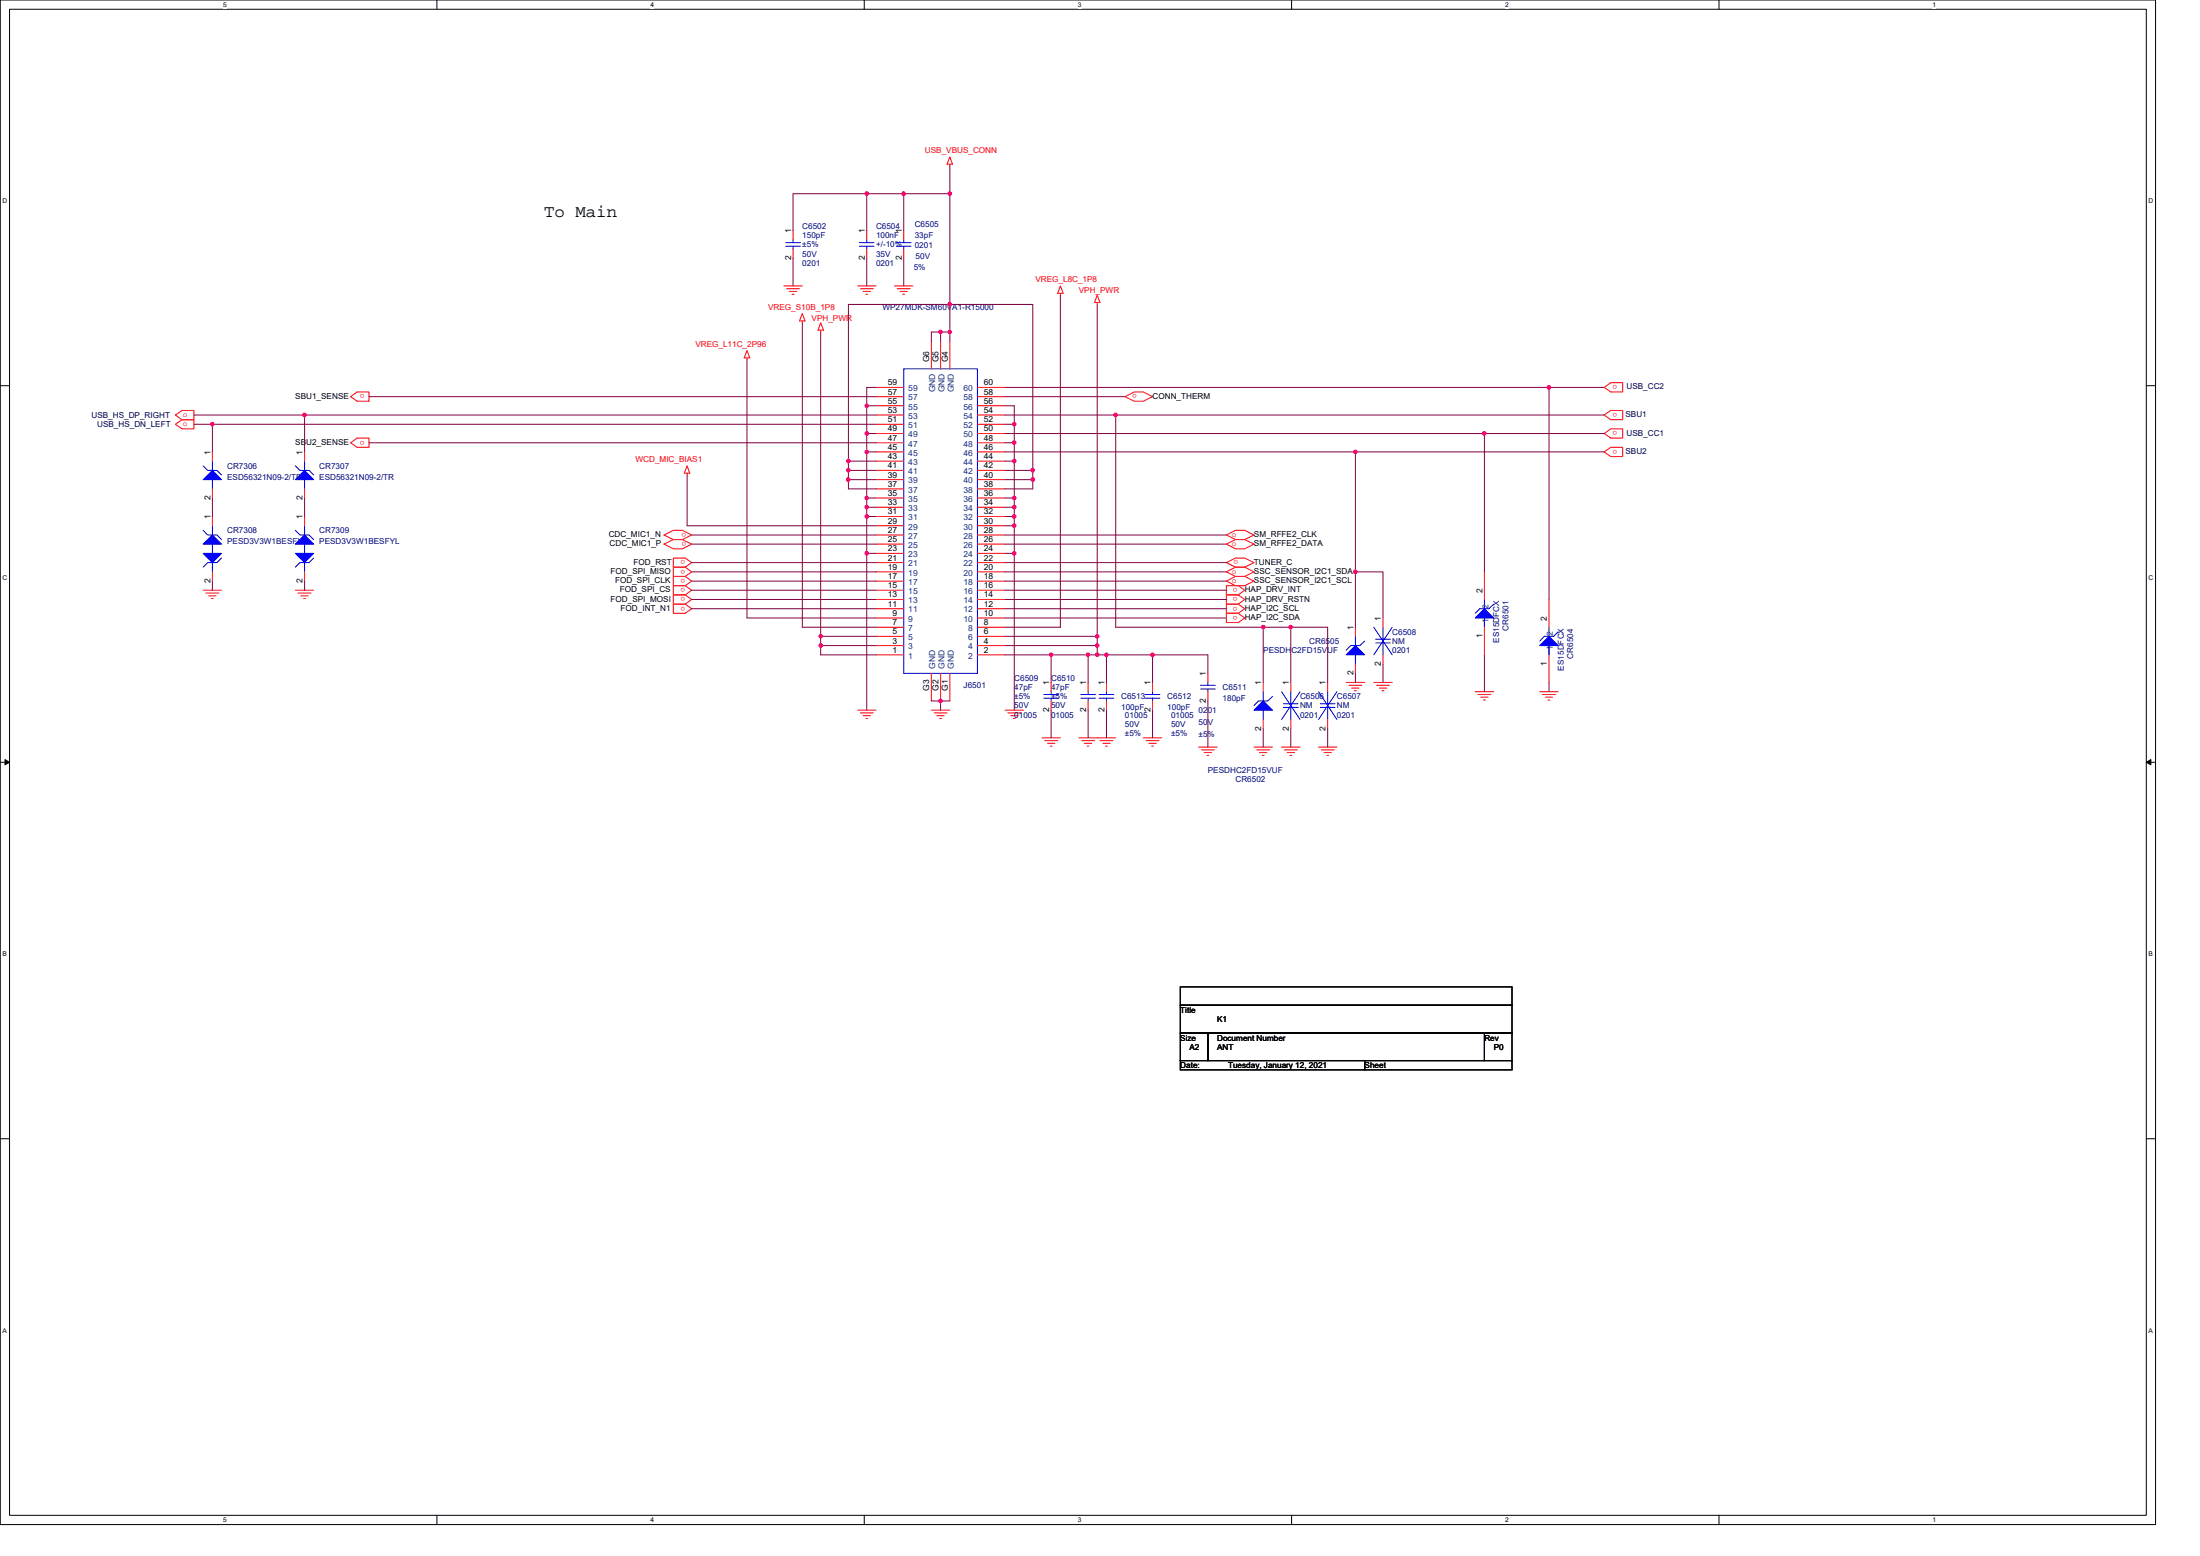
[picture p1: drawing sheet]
<svg xmlns="http://www.w3.org/2000/svg" width="297mm" height="210mm" viewBox="0 0 297 210" stroke-linecap="round" stroke-linejoin="round" font-family="sans-serif">
<path d="M0 0h291v205.7h-291zM1.3 1.2h288.5v203.3h-288.5z" fill="none" stroke="#000" stroke-width=".14"/>
<g fill="#fff">
<path d="M30.1 .1h.5v1h-.5z"/>
<path d="M30.1 204.6h.5v1h-.5z"/>
</g>
<path d="M59 0v1.2M59 204.5v1.2" fill="none" stroke="#000" stroke-width=".14"/>
<g fill="#fff">
<path d="M87.8 .1h.5v1h-.5z"/>
<path d="M87.8 204.6h.5v1h-.5z"/>
</g>
<path d="M116.7 0v1.2M116.7 204.5v1.2" fill="none" stroke="#000" stroke-width=".14"/>
<g fill="#fff">
<path d="M145.5 .1h.5v1h-.5z"/>
<path d="M145.5 204.6h.5v1h-.5z"/>
</g>
<path d="M174.4 0v1.2M174.4 204.5v1.2" fill="none" stroke="#000" stroke-width=".14"/>
<g fill="#fff">
<path d="M203.2 .1h.5v1h-.5z"/>
<path d="M203.2 204.6h.5v1h-.5z"/>
</g>
<path d="M232.1 0v1.2M232.1 204.5v1.2" fill="none" stroke="#000" stroke-width=".14"/>
<g fill="#fff">
<path d="M260.9 .1h.5v1h-.5z"/>
<path d="M260.9 204.6h.5v1h-.5z"/>
<path d="M.4 26.6h.6v1h-.6z"/>
<path d="M290.1 26.6h.6v1h-.6z"/>
<path d="M.4 77.4h.6v1h-.6z"/>
<path d="M290.1 77.4h.6v1h-.6z"/>
</g>
<path d="M0 52h1.3M289.8 52h1.2" fill="none" stroke="#000" stroke-width=".14"/>
<g fill="#fff">
<path d="M.4 128.3h.5v1h-.5z"/>
<path d="M290.1 128.3h.6v1h-.6z"/>
</g>
<path d="M0 102.9h1.3M289.8 102.9h1.2" fill="none" stroke="#000" stroke-width=".14"/>
<path d="M.7 102.5l.6 .4-.6 .3zM289.8 102.9l.6-.4v.7z" fill="#000" stroke="#000" stroke-width=".14"/>
<g fill="#fff">
<path d="M.4 179.1h.5v1h-.5z"/>
<path d="M290.1 179.1h.6v1h-.6z"/>
</g>
<path d="M159.4 133.2h44.7v2.5h-44.7zM159.4 135.7h44.7v3.7h-44.7zM159.4 139.4h3.7v3.7h-3.7zM163.1 139.4h37.3v3.7h-37.3zM200.4 139.4h3.7v3.7h-3.7zM0 153.7h1.3M159.4 143.1h24.9v1.3h-24.9zM184.3 143.1h19.8v1.3h-19.8zM289.8 153.7h1.2" fill="none" stroke="#000" stroke-width=".14"/>
<g fill="none" stroke="#f00" stroke-width=".14">
<path d="M105.8 38.6h2.5M106.2 39h1.7M106.6 39.3h1M107 39.7h.2M107.1 31.1v1.3M107.1 33.6v1.3M115.8 38.6h2.5M116.2 39h1.7M116.5 39.3h1M116.9 39.7h.3M117 31.1v1.3M117 33.6v1.3"/>
<path d="M120.8 38.6h2.5M121.1 39h1.8M121.5 39.3h1M121.9 39.7h.2M122 31.1v1.3M122 33.6v1.3M128.2 21.2l.4 1h-.7zM128.2 22.2v.2M143.2 39.6v.2M143.2 38.6l.3 1h-.7zM148.1 39.8l.4 1h-.7zM23.7 56l.9-.6h1.6v1.2h-1.6z"/>
<path d="M23.7 57.3l.9-.7h1.6v1.3h-1.6zM47.3 53.5l.9-.6h1.6v1.2h-1.6zM47.3 59.8l.9-.7h1.6v1.3h-1.6zM100.9 48.3v.2M100.9 47.3l.3 1h-.7zM108.3 42.3l.4 1h-.8zM108.3 43.3v.3M110.8 44.6v.2M110.8 43.6l.4 1h-.8zM118.3 59.8h3.7M118.3 58.5h3.7M118.3 57.3h3.7"/>
<path d="M118.3 56h3.7M118.3 54.8h3.7M118.3 53.5h3.7M118.3 52.3h3.7M125.7 46.1v3.7M127 46.1v3.7M128.2 46.1v3.7M132 59.8h3.7M132 58.5h3.7M132 57.3h3.7M132 56h3.7M132 54.8h3.7"/>
<path d="M132 53.5h3.7M132 52.3h3.7M148.1 40.8v.3M151.9 53.5l1.2-.6h1.3l1.2 .6-1.2 .6h-1.3zM216.6 52.3l.9-.7h1.6v1.3h-1.6zM216.6 58.5l.9-.6h1.6v1.2h-1.6zM216.6 56l.9-.6h1.6v1.2h-1.6zM27.4 79.7h2.5M28.7 69.7v1.3M28.7 77.2v1.2M28.7 66v1.2M28.7 61v1.2"/>
<path d="M39.9 79.7h2.5M41.1 66v1.2M41.1 61v1.2M41.1 69.7v1.3M41.1 77.2v1.2M89.7 72.2l1.2-.6h1.2l1.3 .6-1.3 .6h-1.2zM89.7 73.4l1.2-.6h1.2l1.3 .6-1.3 .7h-1.2zM90.9 75.3h1.6l.9 .6-.9 .6h-1.6zM92.5 76.5l.9 .7-.9 .6M92.5 77.8l.9 .6-.9 .6M92.5 79l.9 .7-.9 .6M92.5 76.5h-1.6v1.3h1.6"/>
<path d="M92.5 77.8h-1.6v1.2h1.6M92.5 79h-1.6v1.3h1.6M92.8 62.9l.3 1h-.7zM92.8 63.9v.2M118.3 79.7h3.7M118.3 78.4h3.7M118.3 77.2h3.7M118.3 75.9h3.7M118.3 74.7h3.7M118.3 73.4h3.7M118.3 72.2h3.7M118.3 71h3.7"/>
<path d="M118.3 69.7h3.7M118.3 68.5h3.7M118.3 67.2h3.7M118.3 66h3.7M118.3 64.7h3.7M118.3 63.5h3.7M118.3 62.2h3.7M118.3 61h3.7M132 79.7h3.7M132 78.4h3.7M132 77.2h3.7M132 75.9h3.7"/>
<path d="M132 74.7h3.7M132 73.4h3.7M132 72.2h3.7M132 71h3.7M132 69.7h3.7M132 68.5h3.7M132 67.2h3.7M132 66h3.7M132 64.7h3.7M132 63.5h3.7M132 62.2h3.7M132 61h3.7"/>
<path d="M165.6 72.2l1.2-.6h1.3l1.2 .6-1.2 .6h-1.3zM165.6 73.4l1.2-.6h1.3l1.2 .6-1.2 .7h-1.3zM165.6 75.9l1.2-.6h1.3l1.2 .6-1.2 .6h-1.3zM165.6 77.2l1.2-.7h1.3l1.2 .7-1.2 .6h-1.3zM165.6 78.4l1.2-.6h1.3l1.2 .6-1.2 .6h-1.3zM165.6 79h1.6l.9 .7-.9 .6h-1.6zM200.4 77.2v3.7M216.6 61l.9-.6h1.6v1.2h-1.6zM27.8 80h1.7M28.2 80.4h1M28.6 80.8h.2M40.2 80h1.8"/>
<path d="M40.6 80.4h1M41 80.8h.2M90.9 81.5h1.6l.9 .6-.9 .7h-1.6zM92.5 80.3l.9 .6-.9 .6M92.5 80.3h-1.6v1.2h1.6M115.8 95.8h2.5M116.2 96.2h1.7M116.5 96.6h1M116.9 97h.3M118.3 88.4h3.7M118.3 87.1h3.7M118.3 85.9h3.7"/>
<path d="M118.3 84.6h3.7M118.3 83.4h3.7M118.3 82.1h3.7M118.3 80.9h3.7M125.7 95.8h2.5M125.7 90.9v3.7M126.1 96.2h1.8M126.5 96.6h1M126.9 97h.2M127 90.9v3.7M128.2 90.9v3.7M132 88.4h3.7"/>
<path d="M132 87.1h3.7M132 85.9h3.7M132 84.6h3.7M132 83.4h3.7M132 82.1h3.7M132 80.9h3.7M135.7 95.8h2.5M136.1 96.2h1.7M136.5 96.6h1M136.8 97h.3M140.7 99.6h2.5M141.1 99.9h1.7"/>
<path d="M141.9 92.1v1.2M141.9 94.6v1.2M145.7 99.6h4.9M146 99.9h1.8M146.9 92.1v1.2M146.9 94.6v1.2M148.5 99.9h1.8M149.4 92.1v1.2M149.4 94.6v1.2M154.4 99.6h2.5M154.7 99.9h1.8M155.6 92.1v1.2"/>
<path d="M155.6 94.6v1.2M163.1 90.9v1.2M163.1 93.3v1.3M165.6 82.8h1.6l.9 .6-.9 .6h-1.6zM167.2 80.3l.9 .6-.9 .6M167.2 81.5l.9 .6-.9 .7M167.2 80.3h-1.6v1.2h1.6M167.2 81.5h-1.6v1.3h1.6M170.6 97.1v1.2M170.6 92.1v1.2M174.3 92.1v1.2M174.3 97.1v1.2"/>
<path d="M179.3 92.1v1.2M179.3 97.1v1.2M181.8 92.1h2.5M182.1 92.5h1.8M182.5 92.9h1M182.9 93.2h.2M183 89.6v1.3M183 84.6v1.3M185.5 92.1h2.5M185.9 92.5h1.7M186.2 92.9h1M186.6 93.2h.3"/>
<path d="M186.7 83.4v1.2M186.7 88.4v1.2M199.2 93.3h2.5M199.6 93.7h1.7M199.9 94.1h1M200.3 94.5h.3M200.4 84.6v3.8M207.9 93.3h2.5M208.3 93.7h1.7M208.6 94.1h1M209 94.5h.3M209.1 80.9v3.7"/>
<path d="M209.1 88.4v3.7M141.4 100.3h1M141.8 100.7h.2M146.4 100.3h1M146.8 100.7h.2M148.9 100.3h1M149.3 100.7h.2M155.1 100.3h1M155.5 100.7h.2M161.8 100.8h2.5M162.2 101.2h1.8M162.6 101.6h1"/>
<path d="M163 101.9h.2M169.3 100.8h2.5M169.7 101.2h1.7M170 101.6h1M170.4 101.9h.3M173 100.8h2.5M173.4 101.2h1.8M173.8 101.6h1M174.2 101.9h.2M178 100.8h2.5M178.4 101.2h1.7M178.8 101.6h1"/>
<path d="M179.2 101.9h.2"/>
</g>
<g fill="none" stroke="#00f" stroke-width=".14">
<path d="M106.1 32.7h2M106.1 33.2h2M107.1 32.4v.3M107.1 33.2v.4M116 32.7h2M116 33.2h2M117 32.4v.3M117 33.2v.4M121 32.7h2M121 33.2h2M122 32.4v.3M122 33.2v.4"/>
<path d="M122 49.8h10v41.1h-10zM27.4 71.6l.6 .6h1.3l.6 .6M27.4 62.9l.6 .6h1.3l.6 .6M28.7 71v1.2M28.7 73.4v1.3M28.7 75.9v1.3M28.7 64.7v1.3M28.7 62.2v1.3M29.9 75.3l-.6 .6h-1.3l-.6 .6M39.9 62.9l.6 .6h1.2l.7 .6M39.9 71.6l.6 .6h1.2l.7 .6M41.1 64.7v1.3"/>
<path d="M41.1 62.2v1.3M41.1 71v1.2M41.1 73.4v1.3M41.1 75.9v1.3M42.4 75.3l-.7 .6h-1.2l-.6 .6M140.9 93.7h2M140.9 94.2h2M141.9 93.3v.4M141.9 94.2v.4M145.9 93.7h2M145.9 94.2h2M146.9 93.3v.4"/>
<path d="M146.9 94.2v.4M148.4 93.7h2M148.4 94.2h2M149.4 93.3v.4M149.4 94.2v.4M154.6 93.7h2M154.6 94.2h2M155.6 93.3v.4M155.6 94.2v.4M162.1 92.5h2M162.1 93h2M163.1 92.1v.4"/>
<path d="M163.1 93v.3M170.6 95.8v1.3M170.6 93.3v1.3M171.8 94l-.6 .6h-1.3l-.6 .6M173 93.3l2.5 3.8M173.3 95h2M173.3 95.5h2M174.3 93.3v1.7M174.3 95.5v1.6M175.5 93.3l-2.5 3.8M178 93.3l2.5 3.8M178.3 95h2"/>
<path d="M178.3 95.5h2M179.3 93.3v1.7M179.3 95.5v1.6M180.5 93.3l-2.5 3.8M183 88.4v1.2M183 85.9v1.2M184.3 86.5l-.7 .6h-1.2l-.6 .7M185.5 84.6l2.5 3.8M185.7 86.3h2M185.7 86.8h2M186.7 84.6v1.7M186.7 86.8v1.6"/>
<path d="M188 84.6l-2.5 3.8M200.4 80.9v1.2M200.4 83.4v1.2M201.7 81.5l-.7 .6h-1.2l-.6 .7M209.1 84.6v1.3M209.1 87.1v1.3M210.4 85.3l-.6 .6h-1.3l-.6 .6"/>
</g>
<g fill="#00f" stroke="#00f" stroke-width=".14">
<path d="M39.9 64.7l1.2-1.2 1.3 1.2z" fill-rule="evenodd"/>
<path d="M27.4 73.4l1.3-1.2 1.2 1.2z" fill-rule="evenodd"/>
<path d="M27.4 74.7h2.5l-1.2 1.2z" fill-rule="evenodd"/>
<path d="M199.2 83.4l1.2-1.3 1.3 1.3z" fill-rule="evenodd"/>
<path d="M170.6 94.6l1.2 1.2h-2.5z" fill-rule="evenodd"/>
<path d="M27.4 64.7l1.3-1.2 1.2 1.2z" fill-rule="evenodd"/>
<path d="M207.9 87.1l1.2-1.2 1.3 1.2z" fill-rule="evenodd"/>
<path d="M39.9 73.4l1.2-1.2 1.3 1.2z" fill-rule="evenodd"/>
<path d="M39.9 74.7h2.5l-1.3 1.2z" fill-rule="evenodd"/>
<path d="M183 87.1l1.3 1.3h-2.5z" fill-rule="evenodd"/>
</g>
<g fill="none" stroke="#800040" stroke-width=".14">
<path d="M107.1 34.9v3.7M117 26.1v5M117 34.9v3.7M117 26.1h5M117 26.1h-9.9v5M122 26.1v5M122 34.9v3.7M122 26.1h6.2M128.2 26.1v15M128.2 22.4v3.7M143.2 39.8v44.8h-7.5M26.2 56h14.9"/>
<path d="M26.2 57.3h2.5M28.7 57.3h89.6M28.7 57.3v3.7M41.1 56h77.2M41.1 56v5M49.8 53.5h68.5M49.8 59.8h68.5M100.9 48.5v34.9h17.4M108.3 43.6v41h10M110.8 44.8v41.1M117 54.8v3.7M117 58.5v2.5"/>
<path d="M117 54.8h1.3M117 58.5h1.3M118.3 52.3h-1.3v2.5M127 44.8h-1.3v1.3M127 44.8v1.3M127 44.8h1.2M128.2 41.1h11.2v22.4M128.2 41.1h-13.6v21.1M128.2 41.1v3.7M128.2 44.8v1.3M135.7 58.5h64.7M135.7 53.5h16.2"/>
<path d="M135.7 56h14.9M135.7 54.8h1.2v2.5M135.7 57.3h1.2M135.7 59.8h1.2M135.7 52.3h73.4M136.9 57.3v2.5M136.9 59.8v2.4M148.1 41.1v44.8M150.6 56v28.6h20M150.6 56h66M200.4 58.5v18.7M200.4 58.5h16.2"/>
<path d="M209.1 52.3h7.5M209.1 52.3v28.6M28.7 67.2v2.5M28.7 78.4v1.3M41.1 67.2v2.5M41.1 78.4v1.3M92.8 64.1v6.9h25.5M93.4 72.2h24.9M93.4 73.4h24.9M93.4 75.9h24.9M93.4 77.2h24.9M93.4 78.4h24.9"/>
<path d="M93.4 79.7h24.9M114.6 62.2h3.7M114.6 63.5h3.7M114.6 64.7h3.7M114.6 62.2v1.3M114.6 63.5v1.2M114.6 64.7v1.3h3.7M117 61v6.2M117 67.2v1.3M117 68.5v1.2M117 69.7v5M117 74.7v21.1"/>
<path d="M117 61h1.3M117 67.2h1.3M117 68.5h1.3M117 69.7h1.3M117 74.7h1.3M135.7 63.5h3.7M135.7 64.7h3.7M135.7 72.2h29.9M135.7 73.4h29.9M135.7 75.9h29.9M135.7 77.2h29.9M135.7 78.4h29.9"/>
<path d="M135.7 79.7h29.9M135.7 61h47.3M135.7 62.2h1.2M135.7 67.2h1.2M135.7 68.5h1.2M135.7 69.7h1.2M135.7 71h1.2M135.7 74.7h1.2M136.9 62.2v5M136.9 67.2v1.3M136.9 68.5v1.2M136.9 69.7v1.3"/>
<path d="M136.9 71v3.7M136.9 74.7v21.1M139.4 63.5v1.2M139.4 64.7v1.3h-3.7M183 61v16.2M183 61h33.6M93.4 80.9h24.9M93.4 82.1h24.9M110.8 85.9h7.5M110.8 87.1h7.5M110.8 85.9v1.2M110.8 87.1v1.3h7.5"/>
<path d="M125.7 94.6h1.3M127 94.6v1.2M127 94.6h1.2M135.7 80.9h29.9M135.7 82.1h29.9M135.7 83.4h29.9M135.7 85.9h12.4M135.7 87.1h12.4M135.7 88.4h6.2M141.9 95.8v3.8M146.9 88.4h-5v3.7M146.9 95.8v3.8"/>
<path d="M148.1 88.4h-1.2v3.7M148.1 85.9v1.2M148.1 87.1v1.3M148.1 88.4h1.3M149.4 88.4v3.7M149.4 88.4h6.2M149.4 95.8v3.8M155.6 88.4h7.5v2.5M155.6 88.4v3.7M155.6 95.8v3.8M163.1 94.6v6.2M170.6 84.6h3.7"/>
<path d="M170.6 98.3v2.5M170.6 84.6v7.5M174.3 84.6v7.5M174.3 98.3v2.5M174.3 84.6h5v7.5M179.3 98.3v2.5M183 90.9v1.2M186.7 89.6v2.5M186.7 83.4v-6.2h-3.7v7.4M200.4 88.4v4.9M209.1 92.1v1.2"/>
</g>
<g fill="#f0f" stroke="#f0f" stroke-width=".14">
<circle cx="117" cy="26.1" r=".24"/>
<circle cx="122" cy="26.1" r=".24"/>
<circle cx="128.2" cy="41.1" r=".23"/>
<circle cx="128.2" cy="26.1" r=".24"/>
<circle cx="114.5" cy="62.2" r=".24"/>
<circle cx="139.4" cy="63.5" r=".24"/>
<circle cx="110.8" cy="85.9" r=".23"/>
<circle cx="127" cy="44.8" r=".24"/>
<circle cx="128.2" cy="44.8" r=".24"/>
<circle cx="117" cy="54.8" r=".23"/>
<circle cx="209.1" cy="52.3" r=".24"/>
<circle cx="41.1" cy="56" r=".24"/>
<circle cx="150.6" cy="56" r=".24"/>
<circle cx="28.7" cy="57.2" r=".24"/>
<circle cx="136.9" cy="59.7" r=".24"/>
<circle cx="136.9" cy="57.2" r=".24"/>
<circle cx="117" cy="58.5" r=".24"/>
<circle cx="200.4" cy="58.5" r=".24"/>
<circle cx="117" cy="67.2" r=".23"/>
<circle cx="117" cy="61" r=".23"/>
<circle cx="183" cy="61" r=".24"/>
<circle cx="136.9" cy="67.2" r=".24"/>
<circle cx="136.9" cy="62.2" r=".24"/>
<circle cx="114.5" cy="63.5" r=".24"/>
<circle cx="114.5" cy="64.7" r=".24"/>
<circle cx="139.4" cy="64.7" r=".24"/>
<circle cx="136.9" cy="68.4" r=".24"/>
<circle cx="117" cy="68.4" r=".24"/>
<circle cx="136.9" cy="69.7" r=".24"/>
<circle cx="117" cy="69.7" r=".24"/>
<circle cx="136.9" cy="70.9" r=".24"/>
<circle cx="117" cy="74.7" r=".24"/>
<circle cx="136.9" cy="74.7" r=".24"/>
<circle cx="110.8" cy="87.1" r=".24"/>
<circle cx="148.1" cy="85.9" r=".23"/>
<circle cx="148.1" cy="87.1" r=".24"/>
<circle cx="127" cy="94.6" r=".24"/>
<circle cx="174.3" cy="84.6" r=".24"/>
<circle cx="183" cy="77.2" r=".24"/>
<circle cx="170.6" cy="84.6" r=".24"/>
<circle cx="141.9" cy="88.4" r=".24"/>
<circle cx="146.9" cy="88.4" r=".24"/>
<circle cx="148.1" cy="88.4" r=".24"/>
<circle cx="149.4" cy="88.4" r=".24"/>
<circle cx="155.6" cy="88.4" r=".24"/>
</g>
<text font-size="2.3" x="73.5" y="29.3">To Main</text>
<g font-size="1.1" fill="#f00">
<text x="124.9" y="20.7">USB_VBUS_CONN</text>
<text x="103.7" y="41.8">VREG_S10B_1P8</text>
<text x="139.8" y="38.1">VREG_L8C_1P8</text>
<text x="145.7" y="39.6">VPH_PWR</text>
<text x="93.9" y="46.8">VREG_L11C_2P96</text>
<text x="109.6" y="43.3">VPH_PWR</text>
<text x="49.2" y="53.2" transform="rotate(180 49.2 53.2)">o</text>
<text x="153.5" y="53.2" transform="rotate(180 153.5 53.2)">o</text>
<text x="218.4" y="52" transform="rotate(180 218.4 52)">o</text>
<text x="24.7" y="56.3">o</text>
<text x="24.7" y="57.6">o</text>
<text x="49.2" y="59.5" transform="rotate(180 49.2 59.5)">o</text>
<text x="218.4" y="58.2" transform="rotate(180 218.4 58.2)">o</text>
<text x="218.4" y="55.7" transform="rotate(180 218.4 55.7)">o</text>
<text x="85.8" y="62.4">WCD_MIC_BIAS1</text>
<text x="218.4" y="60.7" transform="rotate(180 218.4 60.7)">o</text>
<text x="92.6" y="71.9" transform="rotate(180 92.6 71.9)">o</text>
<text x="92.5" y="75.6" transform="rotate(180 92.5 75.6)">o</text>
<text x="92.5" y="76.9" transform="rotate(180 92.5 76.9)">o</text>
<text x="92.6" y="73.2" transform="rotate(180 92.6 73.2)">o</text>
<text x="166.3" y="72.5">o</text>
<text x="166.3" y="73.7">o</text>
<text x="166.3" y="77.4">o</text>
<text x="167.2" y="75.6" transform="rotate(180 167.2 75.6)">o</text>
<text x="92.5" y="78.1" transform="rotate(180 92.5 78.1)">o</text>
<text x="92.5" y="79.4" transform="rotate(180 92.5 79.4)">o</text>
<text x="92.5" y="80.6" transform="rotate(180 92.5 80.6)">o</text>
<text x="92.5" y="81.9" transform="rotate(180 92.5 81.9)">o</text>
<text x="166.3" y="78.7">o</text>
<text x="167.1" y="79.4" transform="rotate(180 167.1 79.4)">o</text>
<text x="167.1" y="80.6" transform="rotate(180 167.1 80.6)">o</text>
<text x="167.1" y="81.9" transform="rotate(180 167.1 81.9)">o</text>
<text x="167.1" y="83.1" transform="rotate(180 167.1 83.1)">o</text>
</g>
<g font-size="1.1">
<text x="106.8" y="35.1" transform="rotate(-90 106.8 35.1)">2</text>
<text x="106.8" y="31.5" transform="rotate(-90 106.8 31.5)">1</text>
<text x="116.8" y="35.1" transform="rotate(-90 116.8 35.1)">2</text>
<text x="116.8" y="31.5" transform="rotate(-90 116.8 31.5)">1</text>
<text x="121.7" y="35.1" transform="rotate(-90 121.7 35.1)">2</text>
<text x="121.7" y="31.5" transform="rotate(-90 121.7 31.5)">1</text>
<text x="39.9" y="53.8">SBU1_SENSE</text>
<text x="119.9" y="53.3">57</text>
<text x="119.9" y="52">59</text>
<text x="125.5" y="48.9" transform="rotate(-90 125.5 48.9)">G6</text>
<text x="126.7" y="48.9" transform="rotate(-90 126.7 48.9)">G5</text>
<text x="128" y="48.9" transform="rotate(-90 128 48.9)">G4</text>
<text x="132.8" y="53.3">58</text>
<text x="132.8" y="52">60</text>
<text x="155.6" y="53.8">CONN_THERM</text>
<text x="119.9" y="59.5">47</text>
<text x="119.9" y="58.2">49</text>
<text x="119.9" y="57">51</text>
<text x="119.9" y="55.7">53</text>
<text x="119.9" y="54.5">55</text>
<text x="132.8" y="59.5">48</text>
<text x="132.8" y="58.2">50</text>
<text x="132.8" y="57">52</text>
<text x="132.8" y="55.7">54</text>
<text x="132.8" y="54.5">56</text>
<text x="28.4" y="61.4" transform="rotate(-90 28.4 61.4)">1</text>
<text x="39.9" y="60">SBU2_SENSE</text>
<text x="40.8" y="61.4" transform="rotate(-90 40.8 61.4)">1</text>
<text x="119.9" y="65.7">37</text>
<text x="119.9" y="64.5">39</text>
<text x="119.9" y="63.2">41</text>
<text x="119.9" y="62">43</text>
<text x="119.9" y="60.7">45</text>
<text x="132.8" y="65.7">38</text>
<text x="132.8" y="64.5">40</text>
<text x="132.8" y="63.2">42</text>
<text x="132.8" y="62">44</text>
<text x="132.8" y="60.7">46</text>
<text x="28.4" y="70.1" transform="rotate(-90 28.4 70.1)">1</text>
<text x="28.4" y="67.5" transform="rotate(-90 28.4 67.5)">2</text>
<text x="40.8" y="70.1" transform="rotate(-90 40.8 70.1)">1</text>
<text x="40.8" y="67.5" transform="rotate(-90 40.8 67.5)">2</text>
<text x="119.9" y="71.9">27</text>
<text x="119.9" y="70.7">29</text>
<text x="119.9" y="69.4">31</text>
<text x="119.9" y="68.2">33</text>
<text x="119.9" y="66.9">35</text>
<text x="132.8" y="71.9">28</text>
<text x="132.8" y="70.7">30</text>
<text x="132.8" y="69.4">32</text>
<text x="132.8" y="68.2">34</text>
<text x="132.8" y="66.9">36</text>
<text x="82.2" y="72.5">CDC_MIC1_N</text>
<text x="82.3" y="73.7">CDC_MIC1_P</text>
<text x="82.4" y="77.4">FOD_SPI_MISO</text>
<text x="85.6" y="76.2">FOD_RST</text>
<text x="119.9" y="76.9">19</text>
<text x="119.9" y="75.6">21</text>
<text x="119.9" y="74.4">23</text>
<text x="119.9" y="73.2">25</text>
<text x="132.8" y="76.9">20</text>
<text x="132.8" y="75.6">22</text>
<text x="132.8" y="74.4">24</text>
<text x="132.8" y="73.2">26</text>
<text x="169.3" y="72.5">SM_RFFE2_CLK</text>
<text x="169.3" y="73.7">SM_RFFE2_DATA</text>
<text x="169.3" y="76.2">TUNER_C</text>
<text x="169.3" y="77.4">SSC_SENSOR_I2C1_SDA</text>
<text x="28.4" y="78.7" transform="rotate(-90 28.4 78.7)">2</text>
<text x="40.8" y="78.7" transform="rotate(-90 40.8 78.7)">2</text>
<text x="82.4" y="81.2">FOD_SPI_MOSI</text>
<text x="83.1" y="78.7">FOD_SPI_CLK</text>
<text x="83.7" y="79.9">FOD_SPI_CS</text>
<text x="83.8" y="82.4">FOD_INT_N1</text>
<text x="119.9" y="81.9">11</text>
<text x="119.9" y="80.6">13</text>
<text x="119.9" y="79.4">15</text>
<text x="119.9" y="78.1">17</text>
<text x="120.5" y="83.1">9</text>
<text x="132.8" y="83.1">10</text>
<text x="132.8" y="81.9">12</text>
<text x="132.8" y="80.6">14</text>
<text x="132.8" y="79.4">16</text>
<text x="132.8" y="78.1">18</text>
<text x="168.1" y="79.9">HAP_DRV_INT</text>
<text x="168.1" y="81.2">HAP_DRV_RSTN</text>
<text x="168.1" y="82.4">HAP_I2C_SCL</text>
<text x="168.1" y="83.7">HAP_I2C_SDA</text>
<text x="169.3" y="78.7">SSC_SENSOR_I2C1_SCL</text>
<text x="186.5" y="83.8" transform="rotate(-90 186.5 83.8)">1</text>
<text x="200.1" y="80" transform="rotate(-90 200.1 80)">2</text>
<text x="208.9" y="83.8" transform="rotate(-90 208.9 83.8)">2</text>
<text x="120.5" y="88.1">1</text>
<text x="120.5" y="86.8">3</text>
<text x="120.5" y="85.6">5</text>
<text x="120.5" y="84.4">7</text>
<text x="132.8" y="88.1">2</text>
<text x="132.8" y="86.8">4</text>
<text x="132.8" y="85.6">6</text>
<text x="132.8" y="84.4">8</text>
<text x="182.7" y="85" transform="rotate(-90 182.7 85)">1</text>
<text x="186.5" y="89.9" transform="rotate(-90 186.5 89.9)">2</text>
<text x="200.1" y="86.1" transform="rotate(-90 200.1 86.1)">1</text>
<text x="208.9" y="89.9" transform="rotate(-90 208.9 89.9)">1</text>
<text x="125.5" y="93.3" transform="rotate(-90 125.5 93.3)">G3</text>
<text x="126.7" y="93.3" transform="rotate(-90 126.7 93.3)">G2</text>
<text x="128" y="93.3" transform="rotate(-90 128 93.3)">G1</text>
<text x="141.6" y="92.5" transform="rotate(-90 141.6 92.5)">1</text>
<text x="146.6" y="92.5" transform="rotate(-90 146.6 92.5)">1</text>
<text x="149.1" y="92.5" transform="rotate(-90 149.1 92.5)">1</text>
<text x="155.3" y="92.5" transform="rotate(-90 155.3 92.5)">1</text>
<text x="162.8" y="94.8" transform="rotate(-90 162.8 94.8)">2</text>
<text x="162.8" y="91.2" transform="rotate(-90 162.8 91.2)">1</text>
<text x="170.3" y="92.5" transform="rotate(-90 170.3 92.5)">1</text>
<text x="174" y="92.5" transform="rotate(-90 174 92.5)">1</text>
<text x="179" y="92.5" transform="rotate(-90 179 92.5)">1</text>
<text x="182.7" y="91.1" transform="rotate(-90 182.7 91.1)">2</text>
<text x="141.6" y="96.1" transform="rotate(-90 141.6 96.1)">2</text>
<text x="146.6" y="96.1" transform="rotate(-90 146.6 96.1)">2</text>
<text x="149.1" y="96.1" transform="rotate(-90 149.1 96.1)">2</text>
<text x="155.3" y="96.1" transform="rotate(-90 155.3 96.1)">2</text>
<text x="170.3" y="98.6" transform="rotate(-90 170.3 98.6)">2</text>
<text x="174" y="98.6" transform="rotate(-90 174 98.6)">2</text>
<text x="179" y="98.6" transform="rotate(-90 179 98.6)">2</text>
<text x="159.4" y="136.7">Title</text>
<text x="164.3" y="137.9">K1</text>
<text x="159.4" y="140.4">Size</text>
<text x="160.6" y="141.7">A2</text>
<text x="164.3" y="140.4">Document Number</text>
<text x="164.3" y="141.7">ANT</text>
<text x="200.4" y="140.4">Rev</text>
<text x="201.7" y="141.7">P0</text>
<text x="159.4" y="144.1">Date:</text>
<text x="165.8" y="144.1">Tuesday, January 12, 2021</text>
<text x="184.3" y="144.1">Sheet</text>
</g>
<g font-size="1.1" fill="#000080">
<text x="108.3" y="30.9">C6502</text>
<text x="108.3" y="32.1">150pF</text>
<text x="108.3" y="35.9">0201</text>
<text x="108.3" y="34.6">50V</text>
<text x="108.3" y="33.4">±5%</text>
<text x="118.3" y="30.9">C6504</text>
<text x="118.3" y="32.1">100nF</text>
<text x="118.3" y="35.9">0201</text>
<text x="118.3" y="34.6">35V</text>
<text x="118.3" y="33.4">+/-10%</text>
<text x="123.5" y="30.6">C6505</text>
<text x="123.5" y="32.1">33pF</text>
<text x="123.5" y="33.5">0201</text>
<text x="123.6" y="35">50V</text>
<text x="119.1" y="41.8">WP27MDK-SM60VA1-R15000</text>
<text x="123.4" y="36.5">5%</text>
<text x="30.7" y="63.2">CR7306</text>
<text x="30.7" y="64.7">ESD56321N09-2/TR</text>
<text x="43.1" y="63.2">CR7307</text>
<text x="43.1" y="64.7">ESD56321N09-2/TR</text>
<text x="30.7" y="72">CR7308</text>
<text x="43.1" y="72">CR7309</text>
<text x="30.7" y="73.4">PESD3V3W1BESFYL</text>
<text x="43.1" y="73.4">PESD3V3W1BESFYL</text>
<text x="170.6" y="88.1">PESDHC2FD15VUF</text>
<text x="176.8" y="86.9">CR6505</text>
<text x="188" y="85.7">C6508</text>
<text x="188" y="86.9">NM</text>
<text x="188" y="88.1">0201</text>
<text x="202.4" y="86.8" transform="rotate(-90 202.4 86.8)">ES15DFCX</text>
<text x="203.7" y="85.1" transform="rotate(-90 203.7 85.1)">CR6501</text>
<text x="212.4" y="88.9" transform="rotate(-90 212.4 88.9)">CR6504</text>
<text x="130.1" y="92.9">J6501</text>
<text x="136.9" y="91.9">C6509</text>
<text x="136.9" y="93.1">47pF</text>
<text x="136.9" y="95.6">50V</text>
<text x="136.9" y="94.4">±5%</text>
<text x="141.9" y="91.9">C6510</text>
<text x="141.9" y="93.1">47pF</text>
<text x="141.9" y="95.6">50V</text>
<text x="141.9" y="94.4">±5%</text>
<text x="151.4" y="94.4">C6513</text>
<text x="151.4" y="95.9">100pF</text>
<text x="157.6" y="94.4">C6512</text>
<text x="157.6" y="95.9">100pF</text>
<text x="165.1" y="93.1">C6511</text>
<text x="165.1" y="94.6">180pF</text>
<text x="175.5" y="94.4">C6506</text>
<text x="175.5" y="95.6">NM</text>
<text x="180.5" y="94.4">C6507</text>
<text x="180.5" y="95.6">NM</text>
<text x="211.2" y="90.5" transform="rotate(-90 211.2 90.5)">ES15DFCX</text>
<text x="136.9" y="96.9">01005</text>
<text x="141.9" y="96.9">01005</text>
<text x="151.9" y="96.9">01005</text>
<text x="151.9" y="98.1">50V</text>
<text x="151.9" y="99.3">±5%</text>
<text x="158.1" y="96.9">01005</text>
<text x="158.1" y="98.1">50V</text>
<text x="158.1" y="99.3">±5%</text>
<text x="161.8" y="96.2">0201</text>
<text x="161.8" y="97.9">50V</text>
<text x="161.8" y="99.5">±5%</text>
<text x="175.5" y="96.9">0201</text>
<text x="180.5" y="96.9">0201</text>
<text x="163.1" y="104.3">PESDHC2FD15VUF</text>
<text x="166.8" y="105.6">CR6502</text>
</g>
<g font-size="1.1" fill="#004080">
<text x="122.6" y="52.8">59</text>
<text x="126.3" y="52.9" transform="rotate(-90 126.3 52.9)">GND</text>
<text x="127.5" y="52.9" transform="rotate(-90 127.5 52.9)">GND</text>
<text x="128.8" y="52.9" transform="rotate(-90 128.8 52.9)">GND</text>
<text x="130.1" y="52.8">60</text>
<text x="122.6" y="59">49</text>
<text x="122.6" y="57.8">51</text>
<text x="122.6" y="56.5">53</text>
<text x="122.6" y="55.3">55</text>
<text x="122.6" y="54">57</text>
<text x="130.1" y="59">50</text>
<text x="130.1" y="57.8">52</text>
<text x="130.1" y="56.5">54</text>
<text x="130.1" y="55.3">56</text>
<text x="130.1" y="54">58</text>
<text x="122.6" y="65.2">39</text>
<text x="122.6" y="64">41</text>
<text x="122.6" y="62.7">43</text>
<text x="122.6" y="61.5">45</text>
<text x="122.6" y="60.3">47</text>
<text x="130.1" y="65.2">40</text>
<text x="130.1" y="64">42</text>
<text x="130.1" y="62.7">44</text>
<text x="130.1" y="61.5">46</text>
<text x="130.1" y="60.3">48</text>
<text x="122.6" y="71.5">29</text>
<text x="122.6" y="70.2">31</text>
<text x="122.6" y="69">33</text>
<text x="122.6" y="67.7">35</text>
<text x="122.6" y="66.5">37</text>
<text x="130.1" y="71.5">30</text>
<text x="130.1" y="70.2">32</text>
<text x="130.1" y="69">34</text>
<text x="130.1" y="67.7">36</text>
<text x="130.1" y="66.5">38</text>
<text x="122.6" y="77.7">19</text>
<text x="122.6" y="76.4">21</text>
<text x="122.6" y="75.2">23</text>
<text x="122.6" y="73.9">25</text>
<text x="122.6" y="72.7">27</text>
<text x="130.1" y="77.7">20</text>
<text x="130.1" y="76.4">22</text>
<text x="130.1" y="75.2">24</text>
<text x="130.1" y="73.9">26</text>
<text x="130.1" y="72.7">28</text>
<text x="122.6" y="83.9">9</text>
<text x="122.6" y="82.7">11</text>
<text x="122.6" y="81.4">13</text>
<text x="122.6" y="80.2">15</text>
<text x="122.6" y="78.9">17</text>
<text x="130.1" y="83.9">10</text>
<text x="130.1" y="82.7">12</text>
<text x="130.1" y="81.4">14</text>
<text x="130.1" y="80.2">16</text>
<text x="130.1" y="78.9">18</text>
<text x="201" y="82.1" transform="rotate(-90 201 82.1)">2</text>
<text x="122.6" y="88.9">1</text>
<text x="122.6" y="87.6">3</text>
<text x="122.6" y="86.4">5</text>
<text x="122.6" y="85.2">7</text>
<text x="130.7" y="88.9">2</text>
<text x="130.7" y="87.6">4</text>
<text x="130.7" y="86.4">6</text>
<text x="130.7" y="85.2">8</text>
<text x="201" y="84" transform="rotate(-90 201 84)">1</text>
<text x="209.7" y="87.8" transform="rotate(-90 209.7 87.8)">1</text>
<text x="209.7" y="85.9" transform="rotate(-90 209.7 85.9)">2</text>
<text x="126.3" y="90.3" transform="rotate(-90 126.3 90.3)">GND</text>
<text x="127.5" y="90.3" transform="rotate(-90 127.5 90.3)">GND</text>
<text x="128.8" y="90.3" transform="rotate(-90 128.8 90.3)">GND</text>
</g>
<g font-size="1.1" fill="#000040">
<text x="219.6" y="52.6">USB_CC2</text>
<text x="12.4" y="56.4">USB_HS_DP_RIGHT</text>
<text x="13.1" y="57.7">USB_HS_DN_LEFT</text>
<text x="219.5" y="56.3">SBU1</text>
<text x="219.6" y="58.8">USB_CC1</text>
<text x="219.5" y="61.3">SBU2</text>
</g>
<g font-size=".9">
<text x="30.1" y="1">5</text>
<text x="87.8" y="1">4</text>
<text x="145.5" y="1">3</text>
<text x="203.2" y="1">2</text>
<text x="260.9" y="1">1</text>
<text x=".4" y="27.5">D</text>
<text x="290.1" y="27.5">D</text>
<text x=".4" y="78.3">C</text>
<text x="290.1" y="78.3">C</text>
<text x=".4" y="129.1">B</text>
<text x="290.1" y="129.1">B</text>
<text x=".4" y="179.9">A</text>
<text x="290.1" y="179.9">A</text>
<text x="30.1" y="205.4">5</text>
<text x="87.8" y="205.4">4</text>
<text x="145.5" y="205.4">3</text>
<text x="203.2" y="205.4">2</text>
<text x="260.9" y="205.4">1</text>
</g>
</svg>
